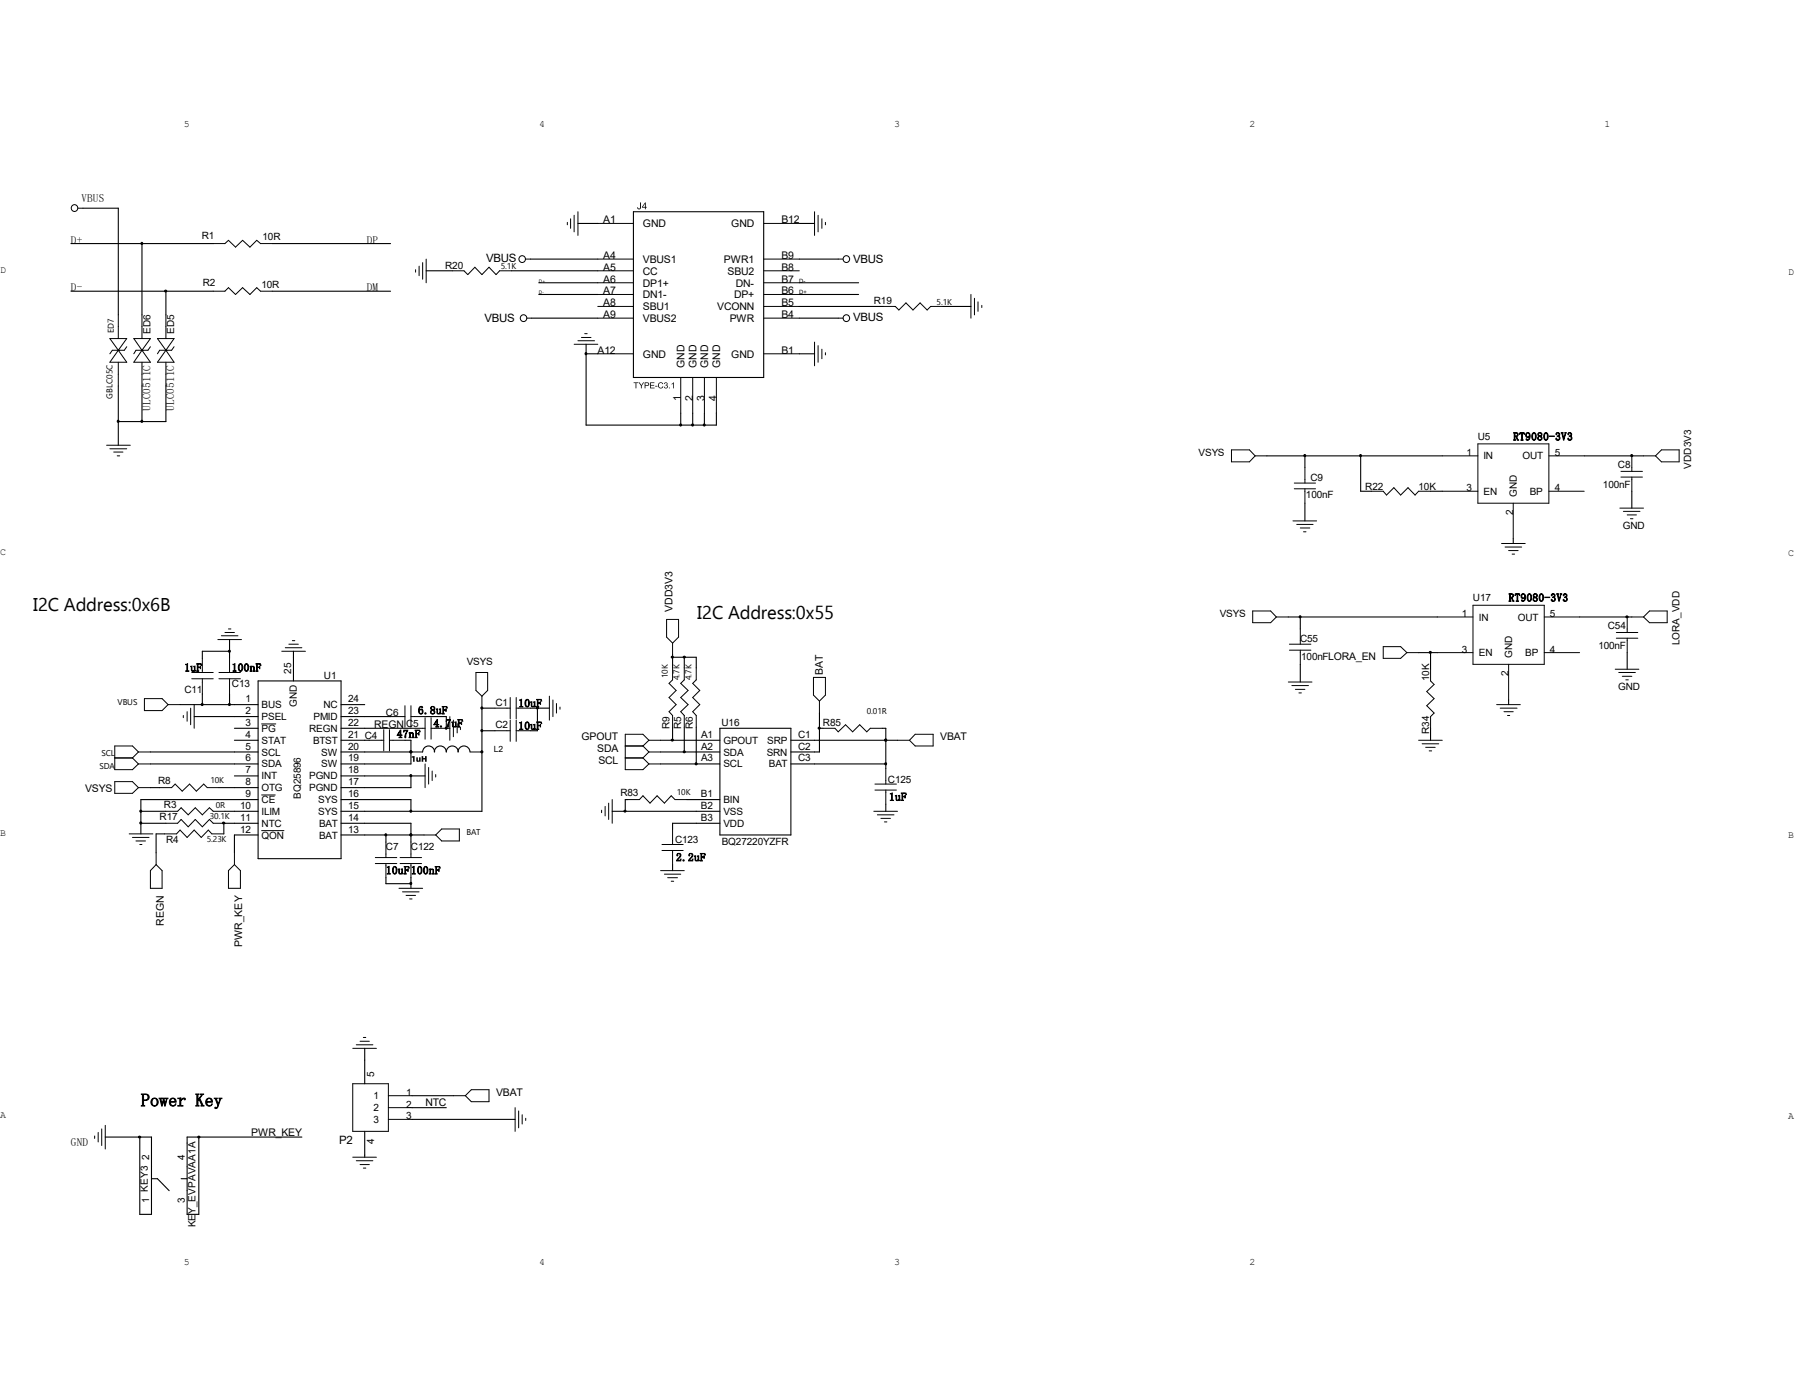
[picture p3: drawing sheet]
<svg xmlns="http://www.w3.org/2000/svg" width="279mm" height="216mm" viewBox="0 0 279 216" stroke-linecap="round" stroke-linejoin="round" font-family="sans-serif">
<g fill="none" stroke="#000" stroke-width=".16">
<path d="M12.1 32.4h.8M33.2 37.9h1.8l.6-.5 1.1 1 1.1-1 1.1 1 1.1-1 .6 .5h1.8M88.3 34.6v.4M88.8 34v1.5M89.4 33.5v2.6M90 32.9v3.7M93 34.8h5.6M118.9 34.8h5.5M126.8 32.9v3.7M127.3 33.5v2.6M127.9 34v1.5M128.5 34.6v.4"/>
<path d="M17.1 52.7h2.6l-1.3 1.8zM18.4 54.5h.1M18.4 54.5l1.3 1.8h-2.6zM18.4 49v3.7M18.4 56.3v3.7M19.7 53.9l-.4 .6h-1.8l-.4 .5M20.8 52.7h2.6l-1.3 1.8zM22.1 54.5h.1M22.1 54.5l1.3 1.8h-2.6zM22.1 49v3.7M22.1 56.3v3.7M23.4 53.9l-.4 .6h-1.8l-.4 .5"/>
<path d="M24.5 52.7h2.6l-1.3 1.8zM25.8 54.5h.1M25.8 49v3.7M25.8 56.3v3.7M25.8 54.5l1.3 1.8h-2.6zM27.1 53.9l-.4 .6h-1.9l-.3 .5M33.2 45.3h1.8l.6-.6 1.1 1.1 1.1-1.1 1.1 1.1 1.1-1.1 .6 .6h1.8M64.7 42v.3M65.2 41.4v1.5M65.8 40.9v2.5M66.3 40.3v3.7M70.4 42.1h1.8l.6 .6 1.1-1.1 1.1 1.1 1.1-1.1 1.1 1.1 .6-.6h1.8"/>
<path d="M81.8 40.3h.8M82 49.5h.8M89.4 53.6h3.6M90 53h2.5M90.5 52.5h1.5M91 51.9h.4M93 47.7h5.6M93 42.1h5.6M93 40.3h5.6M93 44h5.6M93 45.8h5.6M93 49.5h5.6"/>
<path d="M93 55h5.6M106 58.7v5.6M107.8 58.7v5.6M109.6 58.7v5.6M111.5 58.7v5.6M118.9 47.7h5.5M118.9 42.1h5.5M118.9 40.3h5.5M118.9 44h5.5M118.9 45.8h5.5M118.9 49.5h5.5M118.9 55h5.5"/>
<path d="M126.8 53.2v3.7M127.3 53.8v2.5M127.9 54.3v1.5M128.5 54.9v.3M130.5 40.3h.7M130.5 49.5h.7M137.5 47.7h1.9l.5 .5 1.1-1.1 1.1 1.1 1.1-1.1 1.1 1.1 .6-.5h1.8M151.1 45.8v3.7M151.7 46.4v2.6M152.2 46.9v1.5M152.8 47.5v.3M16.6 69.3h3.7"/>
<path d="M17.1 69.8h2.6M17.7 70.3h1.4M18.2 70.9h.4M191.7 70h2.8l.9 .9-.9 .9h-2.8zM195.4 70.9h1.8M201.5 75.1h3.3M201.5 76h3.3M203.1 72.7v2.4M203.1 76v2.3M213.4 76.4h1.9l.5 .6 1.2-1.1 1 1.1 1.2-1.1 1.1 1.1 .5-.6h1.9M224.5 70.9h5.5M224.5 76.4h5.5"/>
<path d="M230 69h11.1v9.3h-11.1zM235.5 78.3v5.5M241.1 70.9h5.5M241.1 76.4h5.5M252.1 79h3.7M252.3 73.3h3.4M252.3 74.2h3.4M252.7 79.5h2.6M254 70.9v2.4M254 74.2v2.2M255.8 70.9h1.9M257.7 70.9l.9-.9h2.8v1.8h-2.8z"/>
<path d="M33.9 99.5h3.7M34.5 98.9h2.5M35 98.4h1.5M35.6 97.8h.3M45.5 99.7h.4M103.8 96.4h1.8v2.7l-.9 .9-.9-.9zM195 95h2.8l.9 1-.9 .9h-2.8zM198.7 96h1.8M201.3 81h3.6M201.8 81.6h2.6M202.4 97.8v2.4M202.4 82.1h1.5"/>
<path d="M202.9 82.7h.4M223.7 96h5.6M229.3 94.1h11.1v9.2h-11.1zM233.7 84.5h3.7M234.3 85.1h2.6M234.8 85.6h1.5M235.4 86.2h.4M240.4 96h5.5M251.6 98.4h3.3M251.6 99.3h3.3M253.3 96v2.4M253.3 99.3v2.2"/>
<path d="M253.3 80.1h1.4M253.8 80.7h.4M254 96h1.8M255.8 96l1-1h2.7v1.9h-2.7zM17.9 117.9h2.7M20.6 117.9l.9 .9M21.5 117h1.9M21.5 117l-.9 .9M21.5 117l-.9-1h-2.7v3.7h2.7l.9-.9M21.5 118.8h1.9M22.5 108.7h2.7l1 .9-1 .9h-2.7zM26.2 109.6h1.8"/>
<path d="M28.5 111.3v.3M29.1 110.7v1.5M29.7 110.2v2.5M29.8 105.6h3.4M29.8 104.6h3.4M30.2 109.6v3.7M31.5 102.4v2.2M31.5 105.6v2.3M34.1 105.6h3.3M34.1 104.6h3.3M35.7 102.4v2.2M35.7 105.6v2.3"/>
<path d="M40.7 112.6h2.2M43.9 101.3h3.6M44.4 100.8h2.6M45 100.2h1.4M57.5 115.1h2.2M59.7 113.5v3.3M60.6 115.1h2.4M60.6 113.5v3.3M60.8 111.5h2.2M63 109.8v3.3M64 117h1.8M64 113.3h2.2"/>
<path d="M64 111.5h2.3M64 109.8v3.3M66.2 111.6v3.4M66.2 118.8v3.7M66.7 119.4v2.6M67.1 113.3h2.4M67.1 111.6v3.4M67.3 119.9v1.5M70 111.5v3.6M70.6 112v2.6M71.2 112.6v1.4M71.7 113.1v.4"/>
<path d="M73.2 117h1.8M74.1 104.6h1.8v2.8l-.9 .9-.9-.9zM75 108.3v1.9M77 110.2h2.4M77 113.7h2.4M79.4 108.5v3.3M79.4 112v3.3M80.3 110.2h2.3M80.3 108.5v3.3M80.3 112v3.3M80.3 113.7h2.3M85.5 108.3v3.7"/>
<path d="M86.1 108.9v2.6M86.6 109.4v1.5M87.2 110v.3M97.3 117.9h2.8M97.3 116h2.8M100.1 116l.9 1M100.1 117.9l.9 .9M101 117h1.8M101 115.1h1.8M101 118.8h1.8M101 115.1l-.9-.9h-2.8v5.5h2.8l.9-.9M101 117l-.9 .9"/>
<path d="M101 115.1l-.9 .9M104.7 100v1.9M104.7 103.9v1.8l-.6 .6 1.1 1.1-1.1 1.1 1.1 1.1-1.1 1.1 .6 .6v1.8M106.5 103.9v1.8l-.5 .6 1.1 1.1-1.1 1.1 1.1 1.1-1.1 1.1 .5 .6v1.8M108.4 103.9v1.8l-.6 .6 1.1 1.1-1.1 1.1 1.1 1.1-1.1 1.1 .6 .6v1.8M126.6 105.4h1.9v2.7l-.9 1-1-1zM127.6 109.1v1.8M128.1 113.3h1.9l.5 .5 1.1-1.1 1.1 1.1 1.1-1.1 1.1 1.1 .6-.5h1.8M137.9 119.5v2.5M139.7 115.1h1.9M142.5 114.2h2.7v1.8h-2.7l-.9-.9zM200.5 106.1h3.7"/>
<path d="M200.7 100.2h3.3M200.7 101.1h3.3M201.1 106.6h2.6M201.6 107.2h1.5M202.2 107.8h.4M202.4 101.1v2.2M215.3 100.6h2.7l1 .9-1 .9h-2.7zM219 101.5h1.8M220.8 115.1h3.7M221.4 115.7h2.5M221.9 116.2h1.5M222.5 116.8h.3"/>
<path d="M222.7 104.1v1.8l.5 .6-1.1 1.1 1.1 1.1-1.1 1.1 1.1 1.1-.5 .6v1.8M223.7 101.5h5.6M233 109.6h3.6M233.5 110.2h2.6M234.1 110.7h1.4M234.7 111.3h.3M234.8 103.3v5.6M240.4 101.5h5.5M251.4 104.1h3.7M252 104.6h2.6M252.5 105.2h1.5M253.1 105.7h.3"/>
<path d="M17.9 121.6h2.7l.9 .9-.9 .9h-2.7zM20.1 129.7h3.7M20.6 130.3h2.6M21.2 130.8h1.4M21.5 122.5h1.9M21.8 131.4h.3M24.3 132.6v1.9M24.3 134.5l.9 .9v2.8h-1.8v-2.8zM24.8 122.5h1.9l.6-.5 1.1 1.1 1.1-1.1 1.1 1.1 1.1-1.1 .6 .5h1.8M25.6 129.7h1.9l.5-.6 1.1 1.2 1.1-1.2 1.1 1.2 1.1-1.2 .6 .6h1.8M25.8 126.2h1.8l.6-.6 1.1 1.1 1.1-1.1 1.1 1.1 1.1-1.1 .6 .6h1.8M25.8 128.1h1.8l.6-.6 1.1 1.1 1.1-1.1 1.1 1.1 1.1-1.1 .6 .6h1.8"/>
<path d="M35.6 135.4l.9-.9 .9 .9v2.8h-1.8zM36.5 132.6v1.9M40.7 123.7h2.1M40.7 129.2h3.5M58.4 133.4h3.4M58.4 134.3h3.4M60.1 131v2.4M60.1 134.3v2.2M62.1 138.2h3.7M62.3 133.4h3.3M62.3 134.3h3.3M62.7 138.7h2.5"/>
<path d="M63.2 139.3h1.5M63.8 139.8h.3M64 131v2.4M64 134.3v2.2M66 129.9h1.8M67.8 120.5v.4M68.7 128.9h2.8v1.9h-2.8l-.9-.9zM93.6 126v.4M94.2 125.4v1.5M94.7 124.9v2.6M95.3 124.4v3.7M97.7 124.4h1.8l.6-.6 1.1 1.1 1.1-1.1 1.1 1.1 1.1-1.1 .6 .6h1.8"/>
<path d="M102.8 135.4h3.7M103 131.4h3.3M103 132.3h3.3M103.4 136h2.6M103.9 136.5h1.6M104.5 137.1h.4M104.7 128.9v2.5M104.7 132.3v2.2M136 126.2h3.7M136.2 122h3.3M136.2 122.9h3.3M136.6 126.7h2.5"/>
<path d="M137.1 127.3h1.5M137.7 127.8h.3M137.9 122.9v2.2M14.7 176.7v.4M15.3 176.1v1.5M15.8 175.6v2.6M16.4 175v3.7M54.9 168.6h5.6v7.4h-5.6zM54.9 163.1h3.7M55.5 162.5h2.5M56 162h1.5M56.6 161.4h.3"/>
<path d="M60.5 170.4h3.6M60.5 172.3h3.6M60.5 174.1h3.6M70.6 170.4h1.8M72.4 170.4l1-.9h2.7v1.9h-2.7zM80.2 172.3v3.7M80.7 172.8v2.6M81.3 173.4v1.4M81.8 173.9v.4M54.9 180h3.7M55.5 180.6h2.5M56 181.1h1.5"/>
<path d="M56.6 181.7h.3"/>
<circle cx="11.6" cy="32.4" r=".52"/>
<circle cx="81.3" cy="40.3" r=".52"/>
<circle cx="81.5" cy="49.5" r=".52"/>
<circle cx="131.7" cy="40.3" r=".52"/>
<circle cx="131.7" cy="49.5" r=".52"/>
</g>
<g fill="none" stroke="#000" stroke-width=".17">
<path d="M11 37.9h22.2M12.9 32.4h5.5v16.6M22.1 37.9v11.1M42.4 37.9h18.4M90 34.8h3M98.6 32.9h20.3v25.8h-20.3zM124.4 34.8h2.4M11 45.3h22.2M25.8 45.3v3.7M42.4 45.3h18.4M66.3 42.1h4.1M79.6 42.1h13.4"/>
<path d="M82.6 40.3h10.4M82.8 49.5h10.2M83.9 44h9.1M83.9 45.8h9.1M91.2 55h1.8M91.2 53.6v12.5h20.3v-1.8M124.4 40.3h6.1M124.4 49.5h6.1M124.4 55h2.4M124.4 44h9.2M124.4 45.8h9.2M124.4 47.7h13.1"/>
<path d="M146.7 47.7h4.4M18.4 60v9.3M22.1 60v5.6M25.8 60v5.6h-7.4M106 64.3v1.8M107.8 64.3v1.8M109.6 64.3v1.8M197.2 70.9h27.3M203.1 70.9v1.8M203.1 78.3v2.7M211.8 70.9v5.5h1.6M222.7 76.4h1.8"/>
<path d="M246.6 70.9h9.2M254 70.9h.1M254 76.4v2.6M35.7 99.5v2.9M200.5 96h23.2M202.4 96v1.8M235.5 83.8v.7M245.9 96h8.1M253.3 96h.1M23.4 117h16.8M23.4 118.8h16.8M28 109.6h12.2"/>
<path d="M30.2 111.5h10M31.5 107.9v1.7M35.7 107.9v1.7M35.7 101.3h-4.2v1.1M36.5 113.3h3.7M36.5 115.1h3.7M40.2 105.9h12.9v27.7h-12.9zM45.7 101.3v4.6M53.1 109.6h3.7M53.1 111.5h7.7M53.1 113.3h10.9M53.1 115.1h4.4"/>
<path d="M53.1 117h10.9M63 115.1h1v3.7h-10.9M64 117h.1M65.8 117a.93 .93 0 0 1 .9-1 .93 .93 0 0 1 .9 1M66.3 111.5h3.2v1.8M67.6 117a.93 .93 0 0 1 .9-1 .93 .93 0 0 1 1 1 .93 .93 0 0 1 .9-1 .93 .93 0 0 1 .9 1M69.5 113.3h.1M69.5 113.3h.5M71.3 117a.93 .93 0 0 1 .9-1 .93 .93 0 0 1 1 1M75 110.2h.1M75 117h.1M75 110.2v16h-21.9"/>
<path d="M75 110.2h2M75 113.7h2M82.6 110.2h2.9M83.7 110.2v3.5h-1.1M102.8 115.1h9.3M102.8 117h9.3M102.8 118.8h9.3M104.7 101.9v2M104.7 113.1v2M104.7 102.2h3.7v1.7M106.5 102.2v1.7M106.5 113.1v3.9"/>
<path d="M108.4 118.8h.1M108.4 113.1v5.7M112.1 113.3h11v16.6h-11zM123.1 115.1h16.6M123.1 118.8h14.8M127.6 113.3h.5M127.6 110.9v6.1h-4.5M137.3 113.3h.6v6.2M137.9 115.1h.1M202.4 103.3v2.8M220.8 101.5h2.9M222.7 101.5v2.6"/>
<path d="M222.7 113.3v1.8M234.8 108.9v.7M253.3 101.5v2.6M21.9 126.2h3.9M21.9 128.1h3.9M23.4 122.5h1.4M25.6 129.7h-1.3v2.9M34.1 122.5h6.1M35 126.2h5.2M36.5 120.7h3.7M40.2 124.4h-18.3v5.3M40.2 128.1h-5.4v1.6"/>
<path d="M40.2 129.9h-3.7v2.7M53.1 120.7h13.1M53.1 124.4h10.9v1.8M53.1 128.1h10.9v2.9M53.1 129.9h12.9M60.1 129.9v1.1M60.1 136.5v1h3.9M64 129.9h.1M64 120.7v1.8h-10.9M64 136.5v1.7M95.3 126.2h16.8M97.7 124.4h-.4v1.8"/>
<path d="M104.7 134.5v.9M106.9 124.4h5.2M112.1 128.1h-7.4v.8M137.9 125.1v1.1M16.4 176.9h7.2v12h-1.8v-12M21.8 176.9h.1M30.9 176.9h.1M30.9 176.9v12h-1.8v-12h17.9M56.8 163.1v5.5M56.8 176v4M64.1 170.4h6.5M64.1 174.1h16.1"/>
<path d="M64.1 172.3h5.4M23.6 183.3h.9l1.8 1.9M28.2 183.3h.9"/>
</g>
<g fill="#000">
<path d="M99.6 31.5h.2v.7a.3 .3 0 0 1-.3 .4 .3 .3 0 0 1-.3-.3h.1a.16 .16 0 0 0 .2 .1 .16 .16 0 0 0 .1-.2zM100.4 31.5h.1v.7h.2v.1h-.2v.3h-.1v-.3h-.5zM100.4 31.7l-.3 .5h.3z"/>
<path d="M98.6 59.5h.8v.1h-.3v.8h-.2v-.8h-.3zM99.4 59.5h.2l.2 .4 .3-.4h.2l-.4 .5v.4h-.1v-.4zM100.3 59.5h.5a.28 .28 0 0 1 .3 .3 .28 .28 0 0 1-.4 .2h-.2v.4h-.2zM100.5 59.6v.3h.4v-.3zM101.2 59.5h.7v.1h-.6v.3h.5v.1h-.5v.3h.6v.1h-.7zM102 60h.3v.1h-.3zM102.5 59.6l.5-.1 .2 .2-.1 .1a.32 .32 0 0 0-.5-.2 .32 .32 0 0 0 0 .5l.2 .2 .3-.2h.1a.46 .46 0 0 1-.7 .2 .46 .46 0 0 1 0-.7zM103.5 59.5a.25 .25 0 0 1 .3 0 .25 .25 0 0 1 0 .4 .29 .29 0 0 1 0 .5 .29 .29 0 0 1-.4-.2l.1-.1a.19 .19 0 0 0 .2 .2 .19 .19 0 0 0 .1-.2 .19 .19 0 0 0-.2-.1v-.1a.16 .16 0 0 0 .2-.2 .16 .16 0 0 0-.2-.1 .16 .16 0 0 0-.1 .1h-.1zM104.1 60.3h.2v.1h-.2zM104.5 59.7l.4-.2v.9h-.1v-.7l-.3 .1z"/>
<path d="M64.1 117.7l.4-.1v.9h-.2v-.7l-.2 .1zM64.8 117.8h.2v.5h.1h.1v-.5h.3v.7l-.3-.1a.25 .25 0 0 1-.2 .1 .25 .25 0 0 1-.2-.2zM65.6 117.6h.3v.3h.3v-.3h.2v.9h-.2v-.4h-.3v.4h-.3z"/>
</g>
<g fill="#000" stroke="#000" stroke-width=".16">
<path d="M25.7 45.2h.2v.2h-.2z" fill-rule="evenodd"/>
<path d="M253.1 95.8h.3v.3h-.3z" fill-rule="evenodd"/>
<path d="M83.5 110h.3v.2h-.3z" fill-rule="evenodd"/>
<path d="M104.5 115h.3v.2h-.3z" fill-rule="evenodd"/>
<path d="M104.5 102.1h.3v.2h-.3z" fill-rule="evenodd"/>
<path d="M106.4 116.8h.2v.2h-.2z" fill-rule="evenodd"/>
<path d="M106.4 102.1h.2v.2h-.2z" fill-rule="evenodd"/>
<path d="M127.4 113.2h.2v.2h-.2z" fill-rule="evenodd"/>
<path d="M222.5 101.4h.3v.2h-.3z" fill-rule="evenodd"/>
<path d="M34.7 127.9h.2v.2h-.2z" fill-rule="evenodd"/>
<path d="M97.2 126.1h.2v.2h-.2z" fill-rule="evenodd"/>
<path d="M21.6 176.8h.2v.2h-.2z" fill-rule="evenodd"/>
<path d="M30.8 176.8h.3v.2h-.3z" fill-rule="evenodd"/>
<circle cx="22.1" cy="37.9" r=".16"/>
<circle cx="91.2" cy="55" r=".16"/>
<circle cx="18.4" cy="65.5" r=".16"/>
<circle cx="22.1" cy="65.5" r=".16"/>
<circle cx="105.9" cy="66.1" r=".16"/>
<circle cx="107.8" cy="66.1" r=".16"/>
<circle cx="109.6" cy="66.1" r=".16"/>
<circle cx="203.1" cy="70.9" r=".16"/>
<circle cx="211.8" cy="70.9" r=".16"/>
<circle cx="254" cy="70.9" r=".16"/>
<circle cx="202.4" cy="95.9" r=".16"/>
<circle cx="31.5" cy="109.6" r=".16"/>
<circle cx="35.7" cy="101.3" r=".16"/>
<circle cx="35.7" cy="109.6" r=".16"/>
<circle cx="63.9" cy="116.9" r=".16"/>
<circle cx="69.4" cy="113.3" r=".16"/>
<circle cx="75" cy="110.1" r=".16"/>
<circle cx="75" cy="113.6" r=".16"/>
<circle cx="75" cy="116.9" r=".16"/>
<circle cx="108.3" cy="118.8" r=".16"/>
<circle cx="137.8" cy="115.1" r=".16"/>
<circle cx="137.8" cy="118.8" r=".16"/>
<circle cx="21.9" cy="126.2" r=".16"/>
<circle cx="21.9" cy="128" r=".16"/>
<circle cx="60" cy="129.8" r=".16"/>
<circle cx="63.9" cy="129.8" r=".16"/>
<circle cx="63.9" cy="126.2" r=".16"/>
<circle cx="63.9" cy="137.4" r=".16"/>
<circle cx="63.9" cy="120.6" r=".16"/>
</g>
<g font-size="2.9">
<text x="5.2" y="95">I2C Address:0x6B</text>
<text x="108.5" y="96.4">I2C Address:0x55</text>
</g>
<text font-size="2.8" x="21.9" y="172.1">Power Key</text>
<g font-size="1.8">
<text x="75.6" y="40.7">VBUS</text>
<text x="132.8" y="40.9">VBUS</text>
<text x="75.4" y="50.1">VBUS</text>
<text x="132.8" y="50">VBUS</text>
<text x="52.8" y="177.9">P2</text>
</g>
<g font-size="1.7">
<text x="12.7" y="31.5">VBUS</text>
<text x="11" y="37.9">D+</text>
<text x="57.1" y="37.9">DP</text>
<text x="11" y="45.3">D-</text>
<text x="57.1" y="45.3">DM</text>
<text x="23.4" y="63.9" transform="rotate(-90 23.4 63.9)">ULC0511C</text>
<text x="27.1" y="63.9" transform="rotate(-90 27.1 63.9)">ULC0511C</text>
<text x="235.5" y="68.5">RT9080-3V3</text>
<text x="234.8" y="93.6">RT9080-3V3</text>
<text x="28.7" y="104.4">1uF</text>
<text x="36.1" y="104.4">100nF</text>
<text x="65.1" y="111.1">6.8uF</text>
<text x="67.5" y="113.1">4.7uF</text>
<text x="80.7" y="110">10uF</text>
<text x="80.7" y="113.5">10uF</text>
<text x="61.8" y="114.8">47nF</text>
<text x="138.4" y="124.5">1uF</text>
<text x="60.1" y="136">10uF100nF</text>
<text x="105.2" y="133.9">2.2uF</text>
<text x="11" y="178.2">GND</text>
</g>
<g font-size="1.6">
<text x="93.9" y="34.8">A1</text>
<text x="100.1" y="35.3">GND</text>
<text x="113.8" y="35.3">GND</text>
<text x="121.6" y="34.8">B12</text>
<text x="31.4" y="37.2">R1</text>
<text x="40.9" y="37.3">10R</text>
<text x="69.3" y="41.8">R20</text>
<text x="93.9" y="40.3">A4</text>
<text x="100.1" y="40.9">VBUS1</text>
<text x="112.7" y="40.9">PWR1</text>
<text x="121.6" y="40.3">B9</text>
<text x="31.6" y="44.5">R2</text>
<text x="40.7" y="44.9">10R</text>
<text x="93.9" y="42.1">A5</text>
<text x="93.9" y="44">A6</text>
<text x="93.9" y="45.8">A7</text>
<text x="93.9" y="47.7">A8</text>
<text x="100.1" y="42.7">CC</text>
<text x="100.1" y="44.6">DP1+</text>
<text x="100.1" y="46.4">DN1-</text>
<text x="113.2" y="42.7">SBU2</text>
<text x="114.3" y="46.4">DP+</text>
<text x="114.6" y="44.6">DN-</text>
<text x="121.6" y="47.7">B5</text>
<text x="121.6" y="45.8">B6</text>
<text x="121.6" y="44">B7</text>
<text x="121.6" y="42.1">B8</text>
<text x="136" y="47.3">R19</text>
<text x="23.4" y="51.9" transform="rotate(-90 23.4 51.9)">ED6</text>
<text x="27.1" y="51.9" transform="rotate(-90 27.1 51.9)">ED5</text>
<text x="93.9" y="49.5">A9</text>
<text x="100.1" y="48.3">SBU1</text>
<text x="100.1" y="50.1">VBUS2</text>
<text x="111.6" y="48.3">VCONN</text>
<text x="113.6" y="50.1">PWR</text>
<text x="121.6" y="49.5">B4</text>
<text x="93" y="55">A12</text>
<text x="100.1" y="55.6">GND</text>
<text x="106.6" y="57.2" transform="rotate(-90 106.6 57.2)">GND</text>
<text x="108.4" y="57.2" transform="rotate(-90 108.4 57.2)">GND</text>
<text x="110.2" y="57.2" transform="rotate(-90 110.2 57.2)">GND</text>
<text x="112.1" y="57.2" transform="rotate(-90 112.1 57.2)">GND</text>
<text x="113.8" y="55.6">GND</text>
<text x="121.6" y="55">B1</text>
<text x="106" y="62.4" transform="rotate(-90 106 62.4)">1</text>
<text x="107.8" y="62.4" transform="rotate(-90 107.8 62.4)">2</text>
<text x="109.6" y="62.4" transform="rotate(-90 109.6 62.4)">3</text>
<text x="111.5" y="62.4" transform="rotate(-90 111.5 62.4)">4</text>
<text x="186.6" y="70.9">VSYS</text>
<text x="228.3" y="70.9">1</text>
<text x="230" y="68.5">U5</text>
<text x="230.9" y="71.5">IN</text>
<text x="237" y="71.5">OUT</text>
<text x="242" y="70.9">5</text>
<text x="203.3" y="77.5">100nF</text>
<text x="204" y="74.8">C9</text>
<text x="212.5" y="76.2">R22</text>
<text x="220.8" y="76.2">10K</text>
<text x="228.3" y="76.4">3</text>
<text x="230.9" y="77">EN</text>
<text x="236.1" y="77.3" transform="rotate(-90 236.1 77.3)">GND</text>
<text x="238.1" y="77">BP</text>
<text x="242" y="76.4">4</text>
<text x="249.5" y="75.9">100nF</text>
<text x="251.8" y="72.7">C8</text>
<text x="263.2" y="72.9" transform="rotate(-90 263.2 72.9)">VDD3V3</text>
<text x="235.5" y="80.1" transform="rotate(-90 235.5 80.1)">2</text>
<text x="252.6" y="82.3">GND</text>
<text x="104.7" y="95.2" transform="rotate(-90 104.7 95.2)">VDD3V3</text>
<text x="189.9" y="96">VSYS</text>
<text x="227.5" y="96">1</text>
<text x="229.3" y="93.6">U17</text>
<text x="241.3" y="96">5</text>
<text x="202.4" y="99.8">C55</text>
<text x="227.5" y="101.5">3</text>
<text x="230.2" y="96.5">IN</text>
<text x="236.3" y="96.5">OUT</text>
<text x="241.3" y="101.5">4</text>
<text x="248.8" y="101">100nF</text>
<text x="250.3" y="97.8">C54</text>
<text x="261.4" y="100.4" transform="rotate(-90 261.4 100.4)">LORA_VDD</text>
<text x="28.7" y="107.7">C11</text>
<text x="36.1" y="106.8">C13</text>
<text x="45.3" y="104.8" transform="rotate(-90 45.3 104.8)">25</text>
<text x="50.4" y="105.6">U1</text>
<text x="72.6" y="103.5">VSYS</text>
<text x="128.1" y="105" transform="rotate(-90 128.1 105)">BAT</text>
<text x="202.5" y="102.6">100nFLORA_EN</text>
<text x="222.5" y="105.9" transform="rotate(-90 222.5 105.9)">10K</text>
<text x="230.2" y="102.1">EN</text>
<text x="234.8" y="105.1" transform="rotate(-90 234.8 105.1)">2</text>
<text x="235.4" y="102.4" transform="rotate(-90 235.4 102.4)">GND</text>
<text x="237.4" y="102.1">BP</text>
<text x="251.9" y="107.4">GND</text>
<text x="38.2" y="109.3">1</text>
<text x="38.2" y="111.1">2</text>
<text x="38.2" y="112.9">3</text>
<text x="40.7" y="110.2">BUS</text>
<text x="40.7" y="112">PSEL</text>
<text x="40.7" y="113.8">PG</text>
<text x="46.2" y="110" transform="rotate(-90 46.2 110)">GND</text>
<text x="48.1" y="113.8">REGN</text>
<text x="48.8" y="112">PMID</text>
<text x="50.3" y="110.2">NC</text>
<text x="54.2" y="112.9">22</text>
<text x="54.2" y="111.1">23</text>
<text x="54.2" y="109.3">24</text>
<text x="58.3" y="113.3">REGN</text>
<text x="60.1" y="111.3">C6</text>
<text x="63.2" y="113.1">C5</text>
<text x="77.1" y="109.8">C1</text>
<text x="77.1" y="113.3">C2</text>
<text x="104.2" y="113.5" transform="rotate(-90 104.2 113.5)">R9</text>
<text x="106" y="113.5" transform="rotate(-90 106 113.5)">R5</text>
<text x="107.9" y="113.5" transform="rotate(-90 107.9 113.5)">R6</text>
<text x="112.3" y="112.9">U16</text>
<text x="128.1" y="112.9">R85</text>
<text x="38.2" y="114.8">4</text>
<text x="38.2" y="116.6">5</text>
<text x="38.2" y="118.4">6</text>
<text x="40.7" y="115.7">STAT</text>
<text x="40.7" y="117.5">SCL</text>
<text x="40.7" y="119.4">SDA</text>
<text x="48.7" y="115.7">BTST</text>
<text x="50" y="119.4">SW</text>
<text x="50" y="117.5">SW</text>
<text x="54.2" y="118.4">19</text>
<text x="54.2" y="116.6">20</text>
<text x="54.2" y="114.8">21 C4</text>
<text x="90.5" y="115.1">GPOUT</text>
<text x="93" y="117">SDA</text>
<text x="93.1" y="118.8">SCL</text>
<text x="109.1" y="114.8">A1</text>
<text x="109.1" y="116.6">A2</text>
<text x="109.1" y="118.4">A3</text>
<text x="112.6" y="115.7">GPOUT</text>
<text x="112.6" y="117.5">SDA</text>
<text x="112.6" y="119.4">SCL</text>
<text x="119.3" y="117.5">SRN</text>
<text x="119.4" y="115.7">SRP</text>
<text x="119.7" y="119.4">BAT</text>
<text x="124.2" y="114.8">C1</text>
<text x="124.2" y="116.6">C2</text>
<text x="124.2" y="118.4">C3</text>
<text x="146.3" y="115.1">VBAT</text>
<text x="222.5" y="114.2" transform="rotate(-90 222.5 114.2)">R34</text>
<text x="13.3" y="123.2">VSYS</text>
<text x="24.6" y="122">R8</text>
<text x="25.5" y="125.6">R3</text>
<text x="37.4" y="125.8">10</text>
<text x="38.2" y="120.3">7</text>
<text x="38.2" y="122.1">8</text>
<text x="38.2" y="124">9</text>
<text x="40.7" y="121.2">INT</text>
<text x="40.7" y="123.1">OTG</text>
<text x="40.7" y="124.9">CE</text>
<text x="46.8" y="124.3" transform="rotate(-90 46.8 124.3)">BQ25896</text>
<text x="48.1" y="123.1">PGND</text>
<text x="48.1" y="121.2">PGND</text>
<text x="49.5" y="124.9">SYS</text>
<text x="54.2" y="125.8">15</text>
<text x="54.2" y="124">16</text>
<text x="54.2" y="122.1">17</text>
<text x="54.2" y="120.3">18</text>
<text x="96.6" y="123.8">R83</text>
<text x="109.1" y="124">B1</text>
<text x="109.1" y="125.8">B2</text>
<text x="112.6" y="124.9">BIN</text>
<text x="138.2" y="121.8">C125</text>
<text x="24.8" y="127.5">R17</text>
<text x="25.9" y="131.2">R4</text>
<text x="37.4" y="127.7">11</text>
<text x="37.4" y="129.5">12</text>
<text x="40.7" y="126.7">ILIM</text>
<text x="40.7" y="128.6">NTC</text>
<text x="40.7" y="130.4">QON</text>
<text x="49.5" y="126.7">SYS</text>
<text x="49.7" y="130.4">BAT</text>
<text x="49.7" y="128.6">BAT</text>
<text x="54.2" y="129.5">13</text>
<text x="54.2" y="127.7">14</text>
<text x="105.1" y="131.1">C123</text>
<text x="109.1" y="127.7">B3</text>
<text x="112.4" y="131.4">BQ27220YZFR</text>
<text x="112.6" y="126.7">VSS</text>
<text x="112.6" y="128.6">VDD</text>
<text x="60.1" y="132.3">C7</text>
<text x="64" y="132.3">C122</text>
<text x="25.5" y="144" transform="rotate(-90 25.5 144)">REGN</text>
<text x="37.7" y="147.3" transform="rotate(-90 37.7 147.3)">PWR_KEY</text>
<text x="58.3" y="167.5" transform="rotate(-90 58.3 167.5)">5</text>
<text x="58.1" y="171">1</text>
<text x="58.1" y="172.8">2</text>
<text x="63.2" y="170.4">1</text>
<text x="63.2" y="172.3">2</text>
<text x="66.2" y="172.1">NTC</text>
<text x="77.2" y="170.4">VBAT</text>
<text x="39.1" y="176.7">PWR_KEY</text>
<text x="58.1" y="174.7">3</text>
<text x="58.3" y="177.9" transform="rotate(-90 58.3 177.9)">4</text>
<text x="63.2" y="174.1">3</text>
<text x="23.2" y="180.4" transform="rotate(-90 23.2 180.4)">2</text>
<text x="28.7" y="180.4" transform="rotate(-90 28.7 180.4)">4</text>
<text x="23.2" y="187.1" transform="rotate(-90 23.2 187.1)">1 KEY3</text>
<text x="28.7" y="187.1" transform="rotate(-90 28.7 187.1)">3</text>
<text x="30.4" y="190.9" transform="rotate(-90 30.4 190.9)">KEY_EVPAVAA1A</text>
</g>
<g font-size="1.5">
<text x="28.6" y="19.7">5</text>
<text x="83.9" y="19.7">4</text>
<text x="139.2" y="19.7">3</text>
<text x="194.5" y="19.7">2</text>
<text x="249.8" y="19.7">1</text>
<text x="0" y="42.4">D</text>
<text x="278.3" y="42.8">D</text>
<text x="0" y="86.3">C</text>
<text x="278.3" y="86.5">C</text>
<text x="0" y="130">B</text>
<text x="278.3" y="130.3">B</text>
<text x="0" y="173.9">A</text>
<text x="278.3" y="174">A</text>
<text x="28.6" y="196.7">5</text>
<text x="83.9" y="196.7">4</text>
<text x="139.2" y="196.7">3</text>
<text x="194.5" y="196.7">2</text>
</g>
<g font-size="1.3">
<text x="77.9" y="41.8">5.1K</text>
<text x="145.8" y="47.5">5.1K</text>
<text x="17.7" y="51.8" transform="rotate(-90 17.7 51.8)">ED7</text>
<text x="17.5" y="62" transform="rotate(-90 17.5 62)">GBLC05C</text>
<text x="104" y="105.5" transform="rotate(-90 104 105.5)">10K</text>
<text x="105.8" y="105.8" transform="rotate(-90 105.8 105.8)">4.7K</text>
<text x="107.7" y="105.8" transform="rotate(-90 107.7 105.8)">4.7K</text>
<text x="18.3" y="109.6">VBUS</text>
<text x="134.9" y="111.1">0.01R</text>
<text x="15.5" y="119.5">SDA</text>
<text x="15.8" y="117.5">SCL</text>
<text x="76.9" y="117">L2</text>
<text x="32.8" y="121.8">10K</text>
<text x="33.6" y="125.6">0R</text>
<text x="105.4" y="123.6">10K</text>
<text x="32.2" y="131">5.23K</text>
<text x="32.7" y="127.3">30.1K</text>
<text x="72.6" y="129.9">BAT</text>
</g>
<g font-size=".9">
<text x="124.4" y="45.8">D+</text>
<text x="124.4" y="44">D-</text>
</g>
<g font-size=".8">
<text x="83.9" y="44">D+</text>
<text x="83.9" y="45.8">D-</text>
</g>
</svg>
